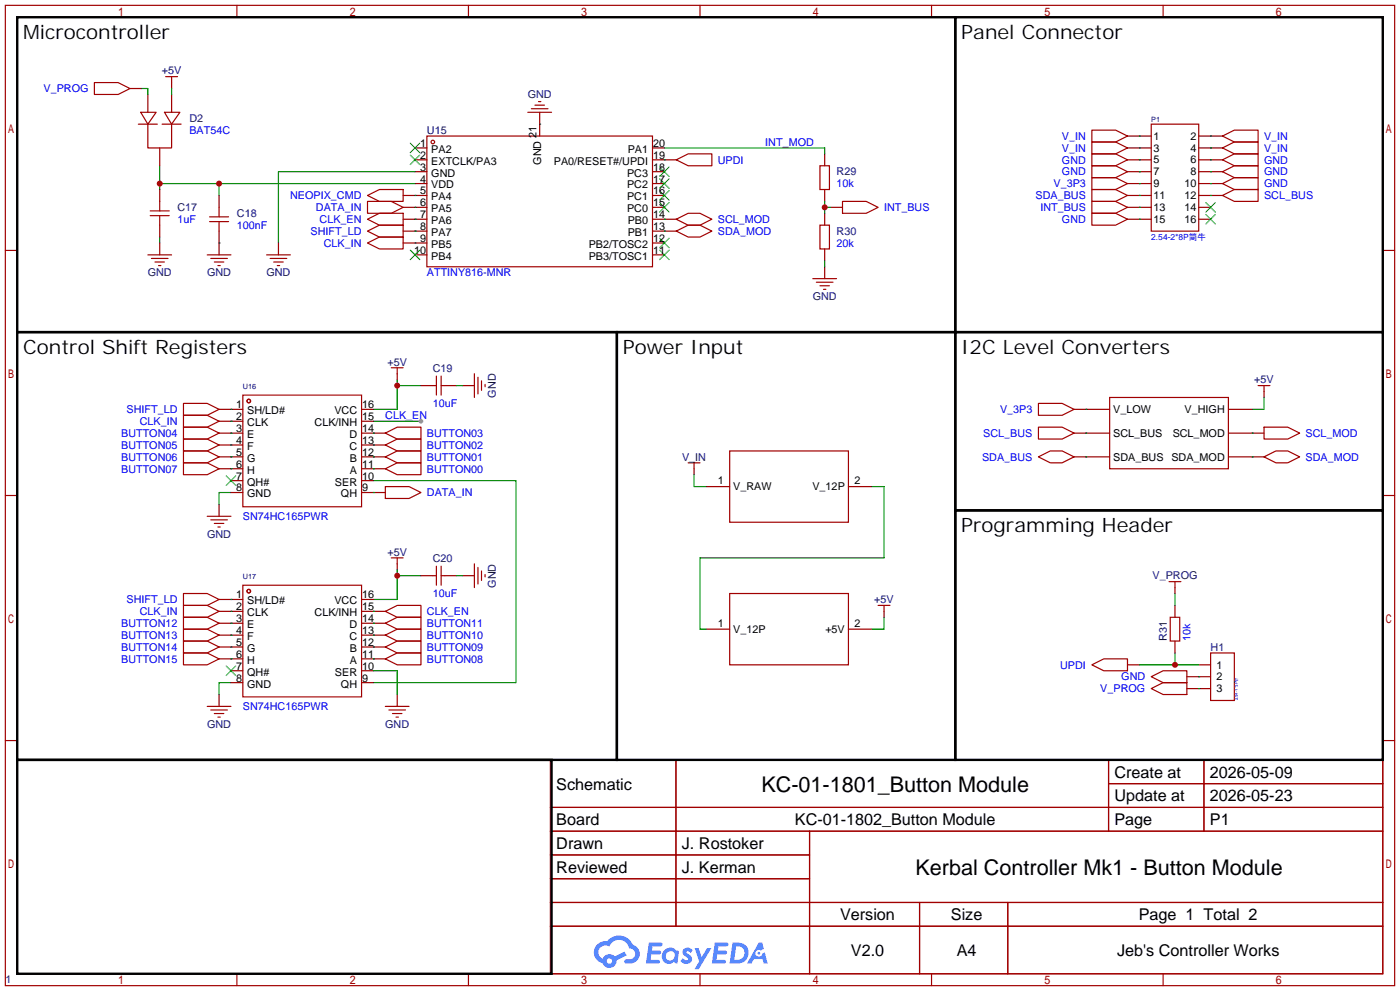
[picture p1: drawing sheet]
<svg xmlns="http://www.w3.org/2000/svg" width="299mm" height="212mm" viewBox="0 0 299 212" stroke-linecap="round" stroke-linejoin="round" font-family="sans-serif">
<g fill="none" stroke="#a10000" stroke-width=".25">
<path d="M1.1 1.1h297.2v209.6h-297.2zM3.7 3.7h292.1v204.5h-292.1zM50.7 1.1v2.6M100.2 1.1v2.6M149.7 1.1v2.6M199.3 1.1v2.6M248.8 1.1v2.6M1.1 53.5h2.6M295.8 53.5h2.5M1.1 105.9h2.6M295.8 105.9h2.5M1.1 158.3h2.6"/>
<path d="M295.8 158.3h2.5M117.7 162.4h178.1v45.8h-178.1zM117.7 172.6h178.1M117.7 177.7h178.1M144.6 162.4v35.6M173.2 177.7v30.5M237.1 162.4v15.3M237.1 167.5h58.7M257.5 162.4v15.3M117.7 182.8h55.5M117.7 192.9h178.1M117.7 187.8h55.5"/>
<path d="M117.7 198h178.1M196.7 192.9v15.3M215.6 192.9v15.3M50.7 208.2v2.5M100.2 208.2v2.5M149.7 208.2v2.5M199.3 208.2v2.5M248.8 208.2v2.5"/>
</g>
<g fill="#5487ff">
<path d="M146.3 202.8a1.3 1.3 0 0 1 1.8 .3l-.4 .6a.54 .54 0 0 0-.9-.2l.1 .2a1.28 1.28 0 0 1 .8 2 1.53 1.53 0 0 1-2.2-.3l.6-.6 .7 .5a.31 .31 0 0 0 .4-.3 .31 .31 0 0 0-.3-.3 1.12 1.12 0 0 1-.6-1.9z"/>
<path d="M148.6 202.7h.8l.7 1.9 1.2-1.9h.9l-2.7 4.5h-.9l.9-1.7z"/>
<path d="M138.8 201.5h1.6a1.31 1.31 0 0 1 1.3 .2 .4 .4 0 0 1-.4 .6h-1.7l-.2 .9h1.7a.4 .4 0 0 1 .3 .4 .4 .4 0 0 1-.4 .4h-1.7l-.1 1.2h1.3a.46 .46 0 0 1 .5 .1 .46 .46 0 0 1 .1 .5l-.3 .2h-2.6z"/>
<path d="M152.9 201.5h1.6a1.32 1.32 0 0 1 1.3 .2 .39 .39 0 0 1-.4 .6h-1.7l-.2 .9h1.7a.4 .4 0 0 1 .3 .4 .4 .4 0 0 1-.4 .4h-1.7l-.1 1.2h1.3a.46 .46 0 0 1 .5 .1 .46 .46 0 0 1 .1 .5l-.3 .2h-2.6z"/>
<path d="M162.3 201.5h.7l.4 1.3-.7 .4a.75 .75 0 0 0-1.1 .3 .75 .75 0 0 0 .5 1 .75 .75 0 0 0 1-.6l.5-.3 .6 2.4h-.8l-.3-1h-1.8l-.6 1h-.9z"/>
<path d="M156.7 201.5l-.6 4.5h1.4a2.27 2.27 0 0 0 2.6-2.3 2.27 2.27 0 0 0-2.7-2.2zM157.5 202.3a1.5 1.5 0 0 1 1.8 1.5 1.5 1.5 0 0 1-2 1.4h-.2z"/>
<path d="M142.1 203.1a1.6 1.6 0 0 0-.3 2.3 1.6 1.6 0 0 0 2.3 .2l.8 .4 .3-2.5-.2-.3h-.4a1.58 1.58 0 0 0-2.5-.1zM142.7 203.6a.98 .98 0 0 1 1.6 .5 .98 .98 0 0 1-1 1.2 .94 .94 0 0 1-.9-.6 .94 .94 0 0 1 .3-1.1z"/>
<path d="M127.8 201.9a2.37 2.37 0 0 0 1.1 4 1.54 1.54 0 0 0 1.8 1 1.54 1.54 0 0 0 1.2-1.6l2.2-1.1-.5-.8-2.1 1.1a1.57 1.57 0 0 0-2.6 .4 1.5 1.5 0 0 1-.7-2.1 1.5 1.5 0 0 1 2.1-.5 2.23 2.23 0 0 1 2.3-1.4 2.23 2.23 0 0 1 2 1.8 1.16 1.16 0 0 1 1.3 1.1 1.16 1.16 0 0 1-1.1 1.3h-.7a.47 .47 0 0 0-.6 .3 .47 .47 0 0 0 .5 .6 2.17 2.17 0 0 0 2.5-1 2.17 2.17 0 0 0-.4-2.7l-.8-.4a3.2 3.2 0 0 0-5.4-.7l-1.1 .1zM129.8 205.4a.58 .58 0 0 1 1.1 0 .58 .58 0 0 1-1.1 0z"/>
<circle cx="162.3" cy="203.8" r=".28"/>
</g>
<g fill="none" stroke="#a10000" stroke-width=".25">
<path d="M91.3 29.1h48.3v27.9h-48.3zM101.5 79.9v5.1M102.2 80.6v3.6M103 81.4v2M103.8 82.2v.5"/>
<circle cx="92.6" cy="30.4" r=".38"/>
</g>
<g fill="none" stroke="#870000" stroke-width=".25">
<path d="M88.8 31.6h2.5M88.8 34.2h2.5M88.8 36.7h2.5M88.8 39.2h2.5M115.4 26.5v2.6M139.6 31.6h2.5M139.6 34.2h2.5M139.6 36.7h2.5M139.6 39.2h2.5M88.8 41.8h2.5M88.8 44.3h2.5M88.8 46.9h2.5"/>
<path d="M88.8 49.4h2.5M88.8 51.9h2.5M88.8 54.5h2.5M139.6 41.8h2.5M139.6 44.3h2.5M139.6 46.9h2.5M139.6 49.4h2.5M139.6 51.9h2.5M139.6 54.5h2.5M98.9 82.4h2.6"/>
</g>
<g fill="none" stroke="#3c3" stroke-width=".25">
<path d="M87.8 30.6l2 2M87.8 33.1l2 2.1M89.8 30.6l-2 2M89.8 33.1l-2 2.1M141.1 38.2l2 2.1M141.1 35.7l2 2M143.1 38.2l-2 2.1M143.1 35.7l-2 2M87.8 53.5l2 2M89.8 53.5l-2 2M141.1 53.5l2 2M141.1 50.9l2 2.1"/>
<path d="M141.1 43.3l2 2M141.1 40.8l2 2M143.1 53.5l-2 2M143.1 50.9l-2 2.1M143.1 43.3l-2 2M143.1 40.8l-2 2"/>
</g>
<path d="M85 82.4h5M85 81.2v6.3h-5.1" fill="none" stroke="#008700" stroke-width=".25"/>
<circle cx="85" cy="82.4" r=".63" fill="#c00"/>
<path d="M79.9 90h10.1" fill="none" stroke="#008700" stroke-width=".25"/>
<circle cx="90" cy="90" r=".51" fill="#999"/>
<path d="M46.9 107.8v2.6M85 120.5v1.3M98.9 123.1h2.6" fill="none" stroke="#870000" stroke-width=".25"/>
<path d="M44.3 110.4h5.1M45.1 111.1h3.5M45.8 111.9h2.1M46.6 112.6h.5M83.7 119.3h2.5M85 119.3v1.2M101.5 120.5v5.1M102.2 121.3v3.5M103 122v2.1M103.8 122.8v.5" fill="none" stroke="#a10000" stroke-width=".25"/>
<path d="M49.4 105.3h-2.5v2.5M85 123.1h5M85 121.8v6.3h-5.1" fill="none" stroke="#008700" stroke-width=".25"/>
<circle cx="85" cy="123.1" r=".63" fill="#c00"/>
<g fill="none" stroke="#870000" stroke-width=".25">
<path d="M115.4 24v2.5M142.1 34.2h2.6M86.2 46.9h2.6M86.2 49.4h2.6M86.2 51.9h2.6M142.1 46.9h2.6M142.1 49.4h2.6M177.7 44.3h2.5M85 79.9v1.3M46.9 97.7h5M46.9 95.1h5M46.9 92.6h5"/>
<path d="M46.9 87.5h5M46.9 90h5M77.3 97.7h5.1M77.3 95.1h5.1M77.3 92.6h5.1M77.3 87.5h2.6M77.3 90h2.6M46.9 100.2h5M49.4 102.7h2.5M49.4 105.3h2.5M77.3 100.2h5.1M77.3 102.7h2.6"/>
<path d="M77.3 105.3h2.6M46.9 138.3h5M46.9 135.8h5M46.9 133.2h5M46.9 128.1h5M46.9 130.7h5M77.3 138.3h5.1M77.3 135.8h5.1M77.3 133.2h5.1M77.3 128.1h2.6M77.3 130.7h5.1M46.9 148.5v2.5"/>
<path d="M46.9 140.8h5M49.4 143.4h2.5M49.4 145.9h2.5M77.3 140.8h5.1M77.3 143.4h2.6M77.3 145.9h2.6"/>
</g>
<g fill="none" stroke="#a10000" stroke-width=".25">
<path d="M112.9 24h5.1M113.7 23.2h3.5M114.4 22.5h2.1M115.2 21.7h.5M144.7 34.2l2.5-1.3h5.1v2.5h-5.1zM78.6 46.9l2.6-1.3h5v2.5h-5zM78.6 49.4l2.6-1.3h5v2.6h-5zM78.6 51.9l2.6-1.2h5v2.5h-5zM144.7 46.9l2.5-1.3h2.5l2.6 1.3-2.6 1.2h-2.5zM144.7 49.4l2.5-1.3h2.5l2.6 1.3-2.6 1.3h-2.5zM180.2 43.1h5.1l2.5 1.2-2.5 1.3h-5.1zM83.7 78.6h2.5"/>
<path d="M85 78.6v1.3M39.2 98.9h5.1l2.6 1.3-2.6 1.3h-5.1zM39.2 96.4h5.1l2.6 1.3-2.6 1.2h-5.1zM39.2 93.9h5.1l2.6 1.2-2.6 1.3h-5.1zM39.2 91.3h5.1l2.6 1.3-2.6 1.3h-5.1zM39.2 86.2h5.1l2.6 1.3-2.6 1.3h-5.1zM39.2 88.8h5.1l2.6 1.2-2.6 1.3h-5.1zM51.9 84.5h25.4v23.8h-25.4zM82.4 97.7l2.6-1.3h5v2.5h-5zM82.4 95.1l2.6-1.2h5v2.5h-5zM82.4 92.6l2.6-1.3h5v2.6h-5zM82.4 100.2l2.6-1.3h5v2.6h-5z"/>
<path d="M39.2 126.9h5.1l2.6 1.2-2.6 1.3h-5.1zM39.2 129.4h5.1l2.6 1.3-2.6 1.3h-5.1zM39.2 132h5.1l2.6 1.2-2.6 1.3h-5.1zM39.2 134.5h5.1l2.6 1.3-2.6 1.2h-5.1zM39.2 137h5.1l2.6 1.3-2.6 1.3h-5.1zM39.2 139.6h5.1l2.6 1.2-2.6 1.3h-5.1zM51.9 125.1h25.4v23.9h-25.4zM82.4 138.3l2.6-1.3h5v2.6h-5zM82.4 135.8l2.6-1.3h5v2.5h-5zM82.4 133.2l2.6-1.2h5v2.5h-5zM82.4 130.7l2.6-1.3h5v2.6h-5zM44.3 151h5.1"/>
<path d="M45.1 151.8h3.5M45.8 152.5h2.1M46.6 153.3h.5M82.4 140.8l2.6-1.2h5v2.5h-5z"/>
<circle cx="53.2" cy="85.7" r=".38"/>
<circle cx="53.2" cy="126.4" r=".38"/>
</g>
<g fill="none" stroke="#008700" stroke-width=".25">
<path d="M34.2 39.2h54.6M34.2 35.4v5.1M46.9 39.2v2.6M115.4 26.5h.1M49.4 97.7h.1M49.4 95.1h.1M49.4 92.6h.1M49.4 87.5h.1M49.4 90h.1M79.9 97.7h.1M79.9 95.1h.1M79.9 92.6h.1"/>
<path d="M49.4 100.2h.1M79.9 100.2h.1M79.9 102.7h30.5v43.2h-30.5M49.4 128.1h.1M49.4 130.7h.1M49.4 133.2h.1M49.4 135.8h.1M49.4 138.3h.1M79.9 138.3h.1M79.9 135.8h.1M79.9 133.2h.1M79.9 130.7h.1"/>
<path d="M49.4 140.8h.1M49.4 145.9h-2.5v2.6M79.9 140.8h.1"/>
</g>
<path d="M3.7 3.7h200.6v67.3h-200.6zM204.3 3.7h91.5v67.3h-91.5zM3.7 71h128.3v91.4h-128.3zM3.7 162.4h114.3v45.8h-114.3z" fill="none" stroke="#000" stroke-width=".51"/>
<path d="M48.4 101.7l2 2.1M50.4 101.7l-2 2.1M48.4 142.4l2 2M50.4 142.4l-2 2" fill="none" stroke="#3c3" stroke-width=".25"/>
<g fill="#c00">
<circle cx="34.2" cy="39.2" r=".63"/>
<circle cx="46.9" cy="39.2" r=".63"/>
</g>
<g fill="none" stroke="#008700" stroke-width=".25">
<path d="M88.8 36.7h-29.2v15.2M142.1 34.2h.1M34.2 50.7v1.2M46.9 51.9h.1M88.8 46.9h.1M88.8 49.4h.1M88.8 51.9h.1M88.8 44.3h.1M142.1 46.9h.1M142.1 49.4h.1M232.3 87.5h.1M232.3 97.7h.1"/>
<path d="M232.3 92.6h.1M267.8 97.7h.1M267.8 92.6h.1M270.4 85v2.5h-2.6M79.9 105.3h.1M148.5 101.5v2.5h2.5M186.6 104h2.5v15.3h-39.4v15.2h1.3M251.3 139.6v2.5M243.7 142.1h12.7"/>
</g>
<g fill="none" stroke="#870000" stroke-width=".25">
<path d="M34.2 40.5v2.6M34.2 48.1v2.6M34.2 51.9v2.6M46.9 41.8v2.5M46.9 49.4v5.1M59.6 51.9v2.6M86.2 44.3h2.6M229.7 87.5h7.7M229.7 97.7h7.7M229.7 92.6h7.7M262.8 87.5h5M262.8 97.7h7.6"/>
<path d="M262.8 92.6h7.6M270.4 83.7v1.3M79.9 105.3h2.5M148.5 100.2v1.3M151 104h5.1M181.5 104h5.1M151 134.5h5.1M181.5 134.5h5.1M241.2 142.1h2.5M256.4 147.2h2.6M256.4 142.1h2.6M256.4 144.7h2.6"/>
</g>
<g fill="none" stroke="#a10000" stroke-width=".25">
<path d="M31.6 54.5h5.1M32.1 46.1h4.1M32.1 45.1h4.1M32.4 55.2h3.5M33.1 56h2.1M33.9 56.8h.5M34.2 43.1v2M34.2 46.1v2M44.3 54.5h5.1M44.8 46.4h4.1M44.8 47.4h4.1M45.1 55.2h3.5"/>
<path d="M45.8 56h2.1M46.6 56.8h.5M46.9 44.3v2.1M46.9 47.4v2M57 54.5h5.1M57.8 55.2h3.5M58.5 56h2.1M59.3 56.8h.5M78.6 43.1h5.1l2.5 1.2-2.5 1.3h-5.1zM147.2 98.9h2.5M148.5 98.9v1.3M156.1 96.4h25.4v15.2h-25.4z"/>
<path d="M222.1 86.2h5.1l2.5 1.3-2.5 1.3h-5.1zM222.1 97.7l2.6-1.3h2.5l2.5 1.3-2.5 1.2h-2.5zM222.1 91.3h5.1l2.5 1.3-2.5 1.3h-5.1zM237.4 85h25.4v15.2h-25.4zM269.1 82.4h2.6M270.4 97.7l2.5-1.3h2.6l2.5 1.3-2.5 1.2h-2.6zM270.4 91.3h5.1l2.5 1.3-2.5 1.3h-5.1zM270.4 82.4v1.3M82.4 104h5.1l2.5 1.3-2.5 1.3h-5.1zM156.1 126.9h25.4v15.2h-25.4zM259 139.6h5v10.1h-5zM233.6 142.1l2.5-1.3h5.1v2.6h-5.1z"/>
</g>
<path d="M132 71h72.3v91.4h-72.3zM204.3 71h91.5v38.1h-91.5z" fill="none" stroke="#000" stroke-width=".51"/>
<circle cx="251.3" cy="142.1" r=".63" fill="#c00"/>
<g fill="none" stroke="#870000" stroke-width=".25">
<path d="M27.8 18.9h2.6M36.7 17.7v1.2M31.6 20.2v3.8M34.2 31.6v3.8M36.7 20.2v3.8M176.4 32.9v2.5M176.4 40.5v2.6M176.4 45.6v2.5M176.4 53.2v2.6M189.1 130.7v1.3M251.3 125.6v1.3M251.3 129.4v2.6"/>
<path d="M251.3 137v2.6M253.9 144.7h2.5M253.9 147.2h2.5"/>
</g>
<g fill="none" stroke="#a10000" stroke-width=".25">
<path d="M20.2 17.7h5.1l2.5 1.2-2.5 1.3h-5.1zM35.4 16.4h2.6M36.7 16.4v1.3M29.6 26.5h4.1M30.1 24h3.3l-1.8 2.5zM31.6 26.5v5.1h5.1v-5.1M34.7 26.5h4M35.2 24h3.3l-1.8 2.5zM175.4 35.4h2v5.1h-2zM175.4 48.1h2v5.1h-2zM187.8 129.4h2.6M189.1 129.4v1.3"/>
<path d="M250.1 124.3h2.5M250.3 132h2v5h-2zM251.3 124.3v1.3M246.3 144.7l2.5-1.3h5.1v2.5h-5.1zM246.3 147.2l2.5-1.3h5.1v2.6h-5.1z"/>
</g>
<path d="M30.4 18.9h1.2v1.3M36.7 18.9v1.3M142.1 31.6h34.3v1.3M176.4 43.1v2.5M176.4 44.3h1.3M189.1 132v2.5h-2.5M251.3 126.9v2.5M256.4 144.7h.1M256.4 147.2h.1" fill="none" stroke="#008700" stroke-width=".25"/>
<path d="M204.3 109.1h91.5v53.3h-91.5z" fill="none" stroke="#000" stroke-width=".51"/>
<circle cx="176.4" cy="44.3" r=".63" fill="#c00"/>
<g fill="none" stroke="#870000" stroke-width=".25">
<path d="M241.2 29.1h5.1M241.2 31.6h5.1M241.2 34.2h5.1M241.2 36.7h5.1M241.2 39.2h5.1M256.4 29.1h5.1M256.4 31.6h5.1M256.4 34.2h5.1M256.4 36.7h5.1M256.4 39.2h5.1M86.2 41.8h2.6M176.4 57v2.6"/>
<path d="M241.2 41.8h5.1M241.2 44.3h5.1M241.2 46.9h5.1M256.4 41.8h5.1M256.4 44.3h2.6M256.4 46.9h2.6M90 82.4h2.6M95.1 82.4h2.6M90 123.1h2.6M95.1 123.1h2.6M85 148.5v2.5"/>
</g>
<g fill="none" stroke="#a10000" stroke-width=".25">
<path d="M233.6 38h5l2.6 1.2-2.6 1.3h-5zM233.6 27.8h5l2.6 1.3-2.6 1.3h-5zM233.6 30.4h5l2.6 1.2-2.6 1.3h-5zM233.6 32.9h5l2.6 1.3-2.6 1.2h-5zM233.6 35.4h5l2.6 1.3-2.6 1.3h-5zM246.3 26.5h10.1v22.9h-10.1zM261.5 31.6l2.5-1.2h5.1v2.5h-5.1zM261.5 29.1l2.5-1.3h5.1v2.6h-5.1zM261.5 34.2l2.5-1.3h5.1v2.5h-5.1zM261.5 36.7l2.5-1.3h5.1v2.6h-5.1zM261.5 39.2l2.5-1.2h5.1v2.5h-5.1zM78.6 41.8l2.6-1.3h5v2.6h-5z"/>
<path d="M173.9 59.6h5M233.6 45.6h5l2.6 1.3-2.6 1.2h-5zM233.6 43.1h5l2.6 1.2-2.6 1.3h-5zM233.6 40.5h5l2.6 1.3-2.6 1.3h-5zM261.5 41.8l2.5-1.3h5.1v2.6h-5.1zM174.6 60.3h3.6M175.4 61.1h2M176.1 61.8h.6M92.6 82.4h.7M93.3 80.4v4.1M94.4 80.4v4.1M94.4 82.4h.7"/>
<path d="M92.6 123.1h.7M93.3 121v4.1M94.4 121v4.1M94.4 123.1h.7M82.4 151h5.1M83.2 151.8h3.5M83.9 152.5h2.1M84.7 153.3h.5"/>
</g>
<g fill="none" stroke="#008700" stroke-width=".25">
<path d="M243.7 39.2h.1M243.7 29.1h.1M243.7 31.6h.1M243.7 34.2h.1M243.7 36.7h.1M259 31.6h.1M259 29.1h.1M259 34.2h.1M259 36.7h.1M259 39.2h.1M88.8 41.8h.1M176.4 55.8v1.2"/>
<path d="M243.7 46.9h.1M243.7 44.3h.1M243.7 41.8h.1M259 41.8h.1M97.7 82.4h1.2M97.7 123.1h1.2M79.9 143.4h5.1v5.1"/>
</g>
<path d="M257.9 43.3l2.1 2M257.9 45.8l2.1 2.1M260 43.3l-2.1 2M260 45.8l-2.1 2.1" fill="none" stroke="#3c3" stroke-width=".25"/>
<g font-size="4.6">
<text x="162.9" y="169.4">KC-01-1801_Button Module</text>
<text x="195.8" y="187.1">Kerbal Controller Mk1 - Button Module</text>
</g>
<g font-size="4.2">
<text x="5" y="8.3">Microcontroller</text>
<text x="205.6" y="8.3">Panel Connector</text>
<text x="5" y="75.6">Control Shift Registers</text>
<text x="133.2" y="75.6">Power Input</text>
<text x="205.6" y="75.6">I2C Level Converters</text>
<text x="205.6" y="113.7">Programming Header</text>
</g>
<g font-size="3.5">
<text x="238.4" y="166.2">Create at</text>
<text x="258.8" y="166.2">2026-05-09</text>
<text x="119" y="168.8">Schematic</text>
<text x="238.4" y="171.3">Update at</text>
<text x="258.8" y="171.3">2026-05-23</text>
<text x="119" y="176.4">Board</text>
<text x="170" y="176.4">KC-01-1802_Button Module</text>
<text x="238.4" y="176.4">Page</text>
<text x="258.8" y="176.4">P1</text>
<text x="119" y="181.5">Drawn</text>
<text x="145.9" y="181.5">J. Rostoker</text>
<text x="119" y="186.6">Reviewed</text>
<text x="145.9" y="186.6">J. Kerman</text>
<text x="179.7" y="196.7">Version</text>
<text x="203.4" y="196.7">Size</text>
<text x="243.6" y="196.7">Page 1 Total 2</text>
<text x="182" y="204.3">V2.0</text>
<text x="204.7" y="204.3">A4</text>
<text x="239" y="204.3">Jeb's Controller Works</text>
</g>
<g font-size="2.3" fill="#000080">
<text x="34.6" y="15.9">+5V</text>
<text x="112.9" y="21">GND</text>
<text x="40.5" y="26.1">D2</text>
<text x="91.3" y="28.6">U15</text>
<text x="178.9" y="37.5">R29</text>
<text x="38" y="45.1">C17</text>
<text x="50.7" y="46.4">C18</text>
<text x="178.9" y="50.2">R30</text>
<text x="31.6" y="59.1">GND</text>
<text x="44.3" y="59.1">GND</text>
<text x="57" y="59.1">GND</text>
<text x="173.8" y="64.2">GND</text>
<text x="82.9" y="78.2">+5V</text>
<text x="92.6" y="79.4">C19</text>
<text x="268.3" y="82">+5V</text>
<text x="106.1" y="85" transform="rotate(-90 106.1 85)">GND</text>
<text x="145.9" y="98.5">V_IN</text>
<text x="44.3" y="115">GND</text>
<text x="82.9" y="118.8">+5V</text>
<text x="92.6" y="120.1">C20</text>
<text x="106.1" y="125.6" transform="rotate(-90 106.1 125.6)">GND</text>
<text x="246.5" y="123.9">V_PROG</text>
<text x="187" y="129">+5V</text>
<text x="249.6" y="137" transform="rotate(-90 249.6 137)">R31</text>
<text x="259" y="139.1">H1</text>
<text x="44.3" y="155.6">GND</text>
<text x="82.4" y="155.6">GND</text>
<text x="1.1" y="210.2">1</text>
</g>
<g font-size="2.3" fill="#00f">
<text x="9.3" y="19.7">V_PROG</text>
<text x="40.5" y="28.6">BAT54C</text>
<text x="227.2" y="29.9">V_IN</text>
<text x="270.4" y="29.9">V_IN</text>
<text x="153.5" y="35">UPDI</text>
<text x="163.7" y="31.2">INT_MOD</text>
<text x="227.2" y="32.4">V_IN</text>
<text x="227.2" y="35">GND</text>
<text x="270.4" y="32.4">V_IN</text>
<text x="270.4" y="35">GND</text>
<text x="178.9" y="40.1">10k</text>
<text x="225.4" y="40.1">V_3P3</text>
<text x="227.2" y="37.5">GND</text>
<text x="270.4" y="37.5">GND</text>
<text x="270.4" y="40.1">GND</text>
<text x="38" y="47.7">1uF</text>
<text x="62.1" y="42.6">NEOPIX_CMD</text>
<text x="67.6" y="45.1">DATA_IN</text>
<text x="68.4" y="47.7">CLK_EN</text>
<text x="153.5" y="47.7">SCL_MOD</text>
<text x="189.1" y="45.1">INT_BUS</text>
<text x="221.5" y="42.6">SDA_BUS</text>
<text x="222.5" y="45.1">INT_BUS</text>
<text x="227.2" y="47.7">GND</text>
<text x="270.4" y="42.6">SCL_BUS</text>
<text x="50.7" y="48.9">100nF</text>
<text x="66.4" y="50.2">SHIFT_LD</text>
<text x="69.3" y="52.8">CLK_IN</text>
<text x="153.5" y="50.2">SDA_MOD</text>
<text x="178.9" y="52.8">20k</text>
<text x="91.3" y="59.1">ATTINY816-MNR</text>
<text x="27.1" y="88.3">SHIFT_LD</text>
<text x="82.4" y="89.6">CLK_EN</text>
<text x="92.6" y="87">10uF</text>
<text x="213.9" y="88.3">V_3P3</text>
<text x="25.9" y="95.9">BUTTON05</text>
<text x="25.9" y="93.4">BUTTON04</text>
<text x="29.9" y="90.9">CLK_IN</text>
<text x="91.3" y="95.9">BUTTON02</text>
<text x="91.3" y="93.4">BUTTON03</text>
<text x="210.3" y="93.4">SCL_BUS</text>
<text x="279.3" y="93.4">SCL_MOD</text>
<text x="25.9" y="101">BUTTON07</text>
<text x="25.9" y="98.5">BUTTON06</text>
<text x="91.3" y="101">BUTTON00</text>
<text x="91.3" y="98.5">BUTTON01</text>
<text x="210.1" y="98.5">SDA_BUS</text>
<text x="279.3" y="98.5">SDA_MOD</text>
<text x="91.3" y="106.1">DATA_IN</text>
<text x="51.9" y="111.2">SN74HC165PWR</text>
<text x="27.1" y="129">SHIFT_LD</text>
<text x="29.9" y="131.5">CLK_IN</text>
<text x="91.3" y="131.5">CLK_EN</text>
<text x="92.6" y="127.7">10uF</text>
<text x="25.9" y="134">BUTTON12</text>
<text x="25.9" y="136.6">BUTTON13</text>
<text x="91.3" y="136.6">BUTTON10</text>
<text x="91.3" y="134">BUTTON11</text>
<text x="254.7" y="137" transform="rotate(-90 254.7 137)">10k</text>
<text x="25.9" y="139.1">BUTTON14</text>
<text x="25.9" y="141.7">BUTTON15</text>
<text x="91.3" y="141.7">BUTTON08</text>
<text x="91.3" y="139.1">BUTTON09</text>
<text x="226.8" y="142.9">UPDI</text>
<text x="235.4" y="148">V_PROG</text>
<text x="239.9" y="145.5">GND</text>
<text x="51.9" y="151.8">SN74HC165PWR</text>
</g>
<g font-size="2.3">
<text x="114.7" y="29.6" transform="rotate(-90 114.7 29.6)">21</text>
<text x="246.8" y="29.9">1</text>
<text x="254.6" y="29.9">2</text>
<text x="89.9" y="31.4">1</text>
<text x="89.9" y="33.9">2</text>
<text x="92.3" y="32.7">PA2</text>
<text x="92.3" y="35.2">EXTCLK/PA3</text>
<text x="115.7" y="35.2" transform="rotate(-90 115.7 35.2)">GND</text>
<text x="118.5" y="35.2">PA0/RESET#/UPDI</text>
<text x="134.3" y="32.7">PA1</text>
<text x="139.7" y="33.9">19</text>
<text x="139.7" y="31.4">20</text>
<text x="246.8" y="32.4">3</text>
<text x="246.8" y="34.9">5</text>
<text x="254.6" y="32.4">4</text>
<text x="254.6" y="34.9">6</text>
<text x="89.9" y="36.5">3</text>
<text x="89.9" y="39">4</text>
<text x="89.9" y="41.6">5</text>
<text x="92.3" y="37.7">GND</text>
<text x="92.3" y="40.3">VDD</text>
<text x="134.1" y="40.3">PC2</text>
<text x="134.1" y="37.7">PC3</text>
<text x="139.7" y="41.6">16</text>
<text x="139.7" y="39">17</text>
<text x="139.7" y="36.5">18</text>
<text x="246.8" y="37.5">7</text>
<text x="246.8" y="40">9</text>
<text x="253.3" y="40">10</text>
<text x="254.6" y="37.5">8</text>
<text x="89.9" y="44.1">6</text>
<text x="89.9" y="46.6">7</text>
<text x="92.3" y="42.8">PA4</text>
<text x="92.3" y="45.4">PA5</text>
<text x="92.3" y="47.9">PA6</text>
<text x="134.1" y="45.4">PC0</text>
<text x="134.1" y="42.8">PC1</text>
<text x="134.3" y="47.9">PB0</text>
<text x="139.7" y="46.6">14</text>
<text x="139.7" y="44.1">15</text>
<text x="246.8" y="42.6">11</text>
<text x="246.8" y="45.1">13</text>
<text x="246.8" y="47.6">15</text>
<text x="253.3" y="42.6">12</text>
<text x="253.3" y="45.1">14</text>
<text x="253.3" y="47.6">16</text>
<text x="89.9" y="49.2">8</text>
<text x="89.9" y="51.7">9</text>
<text x="92.3" y="50.4">PA7</text>
<text x="92.3" y="53">PB5</text>
<text x="125.9" y="53">PB2/TOSC2</text>
<text x="134.3" y="50.4">PB1</text>
<text x="139.7" y="51.7">12</text>
<text x="139.7" y="49.2">13</text>
<text x="88.6" y="54.3">10</text>
<text x="92.3" y="55.5">PB4</text>
<text x="125.9" y="55.5">PB3/TOSC1</text>
<text x="139.7" y="54.3">11</text>
<text x="50.5" y="87.3">1</text>
<text x="50.5" y="89.8">2</text>
<text x="52.9" y="88.5">SH/LD#</text>
<text x="71.5" y="88.5">VCC</text>
<text x="77.5" y="89.8">15</text>
<text x="77.5" y="87.3">16</text>
<text x="238.1" y="88.3">V_LOW</text>
<text x="253.4" y="88.3">V_HIGH</text>
<text x="50.5" y="92.4">3</text>
<text x="50.5" y="94.9">4</text>
<text x="52.9" y="91.1">CLK</text>
<text x="52.9" y="93.6">E</text>
<text x="67.3" y="91.1">CLK/INH</text>
<text x="74.7" y="93.6">D</text>
<text x="77.5" y="94.9">13</text>
<text x="77.5" y="92.4">14</text>
<text x="238.1" y="93.4">SCL_BUS</text>
<text x="250.8" y="93.4">SCL_MOD</text>
<text x="50.5" y="97.4">5</text>
<text x="50.5" y="100">6</text>
<text x="52.9" y="96.2">F</text>
<text x="52.9" y="98.7">G</text>
<text x="52.9" y="101.2">H</text>
<text x="74.7" y="96.2">C</text>
<text x="74.9" y="101.2">A</text>
<text x="74.9" y="98.7">B</text>
<text x="77.5" y="100">11</text>
<text x="77.5" y="97.4">12</text>
<text x="238.1" y="98.5">SDA_BUS</text>
<text x="250.6" y="98.5">SDA_MOD</text>
<text x="50.5" y="102.5">7</text>
<text x="50.5" y="105.1">8</text>
<text x="52.9" y="103.8">QH#</text>
<text x="52.9" y="106.3">GND</text>
<text x="71.7" y="103.8">SER</text>
<text x="72.9" y="106.3">QH</text>
<text x="77.5" y="105.1">9</text>
<text x="77.5" y="102.5">10</text>
<text x="153.5" y="103.6">1</text>
<text x="156.8" y="104.8">V_RAW</text>
<text x="173.8" y="104.8">V_12P</text>
<text x="182.8" y="103.6">2</text>
<text x="50.5" y="127.9">1</text>
<text x="50.5" y="130.5">2</text>
<text x="52.9" y="129.2">SH/LD#</text>
<text x="52.9" y="131.7">CLK</text>
<text x="67.3" y="131.7">CLK/INH</text>
<text x="71.5" y="129.2">VCC</text>
<text x="77.5" y="130.5">15</text>
<text x="77.5" y="127.9">16</text>
<text x="50.5" y="133">3</text>
<text x="50.5" y="135.5">4</text>
<text x="52.9" y="134.3">E</text>
<text x="52.9" y="136.8">F</text>
<text x="74.7" y="136.8">C</text>
<text x="74.7" y="134.3">D</text>
<text x="77.5" y="135.5">13</text>
<text x="77.5" y="133">14</text>
<text x="153.5" y="134">1</text>
<text x="156.8" y="135.3">V_12P</text>
<text x="176.5" y="135.3">+5V</text>
<text x="182.8" y="134">2</text>
<text x="50.5" y="138.1">5</text>
<text x="50.5" y="140.6">6</text>
<text x="50.5" y="143.2">7</text>
<text x="52.9" y="139.3">G</text>
<text x="52.9" y="141.9">H</text>
<text x="74.9" y="141.9">A</text>
<text x="74.9" y="139.3">B</text>
<text x="77.5" y="143.2">10</text>
<text x="77.5" y="140.6">11</text>
<text x="77.5" y="138.1">12</text>
<text x="260.2" y="142.9">1</text>
<text x="50.5" y="145.7">8</text>
<text x="52.9" y="144.4">QH#</text>
<text x="52.9" y="147">GND</text>
<text x="71.7" y="144.4">SER</text>
<text x="72.9" y="147">QH</text>
<text x="77.5" y="145.7">9</text>
<text x="260.2" y="148">3</text>
<text x="260.2" y="145.4">2</text>
</g>
<text font-size="1.8" fill="#00f" x="246.3" y="51.4">2.54-2*8P简牛</text>
<g font-size="1.6" fill="#000080">
<text x="246.3" y="26.1">P1</text>
<text x="51.9" y="83.2">U16</text>
<text x="51.9" y="123.9">U17</text>
</g>
<text font-size=".9" fill="#00f" x="264.8" y="149.7" transform="rotate(-90 264.8 149.7)">2.54-1*3P针</text>
</svg>
